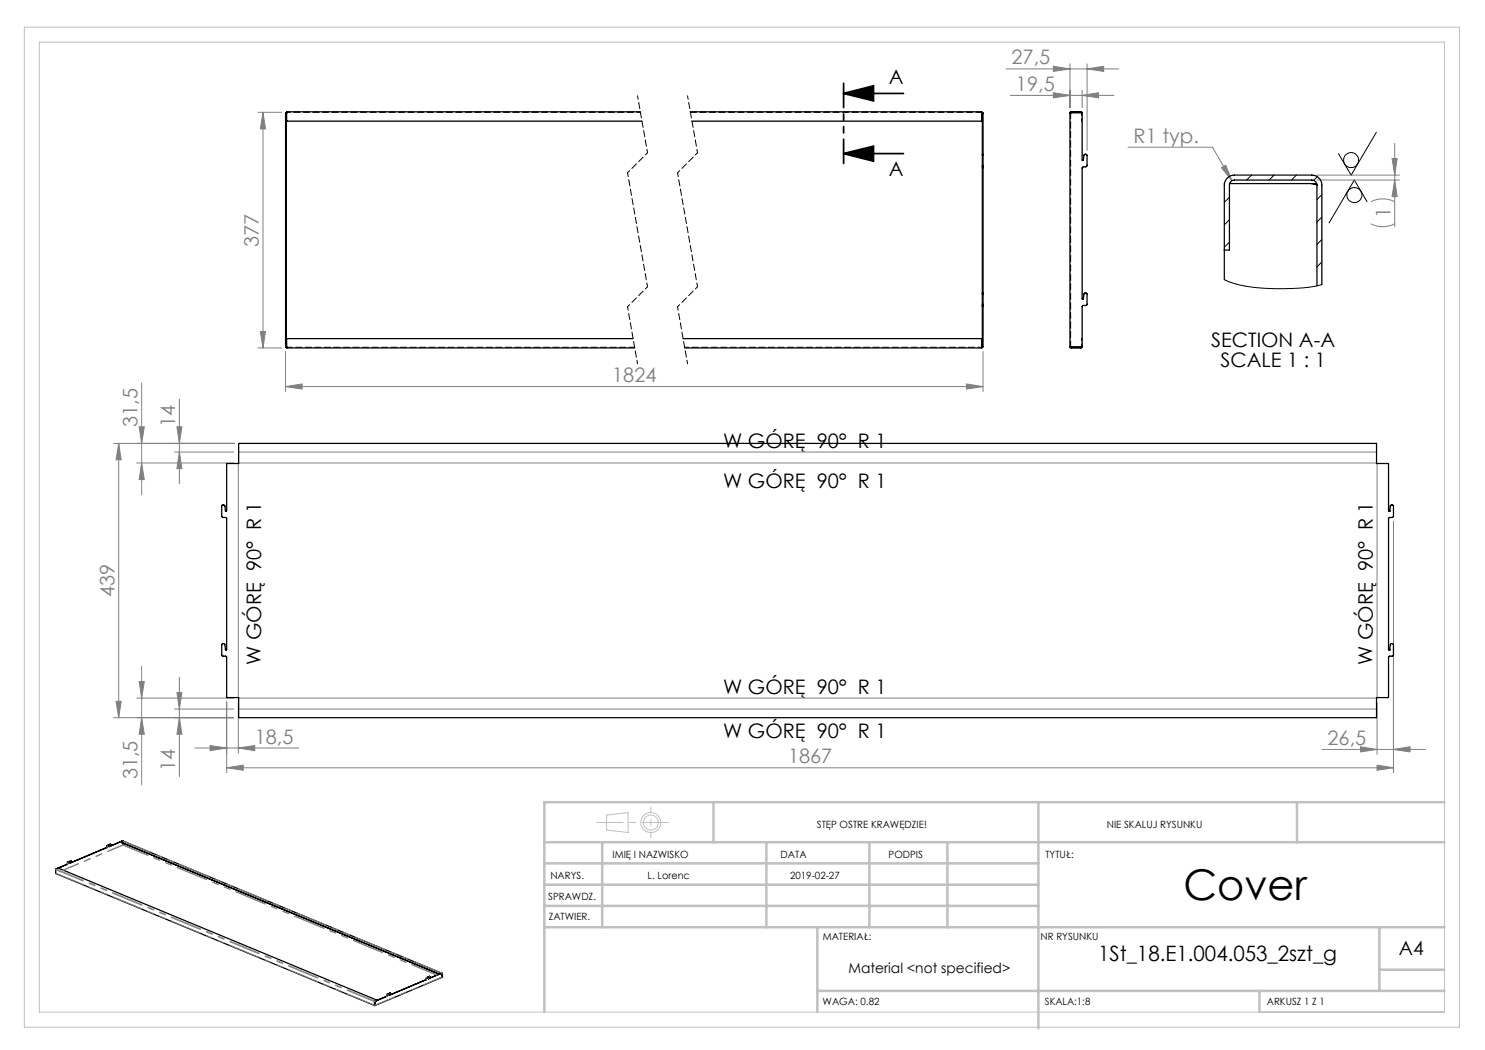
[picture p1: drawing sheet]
<svg xmlns="http://www.w3.org/2000/svg" width="297mm" height="210mm" viewBox="0 0 297 210" stroke-linecap="round" stroke-linejoin="round" font-family="sans-serif">
<g fill="none" stroke="#000" stroke-width=".2">
<path d="M275.3 26.4l-5.1 8.6-2.5-4.3M273.4 40.3l-2.5-4.3-5.1 8.6"/>
<circle cx="270.2" cy="32" r="1.49"/>
<circle cx="270.9" cy="39" r="1.51"/>
</g>
<path d="M168.7 18.7l6-1.5v3zM168.7 18.7h12M168.7 30.7l6-1.5v3zM168.7 30.7h12" fill="none" stroke="#000" stroke-width=".35"/>
<g fill="none" stroke="#c0c0c0" stroke-width=".2">
<path d="M4.9 5.4h287v200h-287zM7.9 8.4h281v194h-281zM121.3 163l4.3-.5v4l-4.3-.5z"/>
<circle cx="130.2" cy="164.5" r="2"/>
<circle cx="130.2" cy="164.5" r="1.49"/>
</g>
<g fill="none" stroke="#808080" stroke-width=".2">
<path d="M201.2 13.8h22.6M202.1 19.1h20.7M210.7 18.5l3.3 .6-3.3 .5zM210.7 13.3l3.3 .5-3.3 .5zM214 12.8v8.8M216.4 19.1l3.3-.6v1.1zM216.4 18.1v3.4M217.4 13.8l3.3-.5v1zM217.4 12.8v17.3M51.6 22.5h4.7M52.6 22.5v47.1M52.6 22.5l.5 3.3h-1z"/>
<path d="M225.6 29.4h16.9l3.9 6.8M244.3 33.5l.8-.5 1.3 3.2zM263.4 36h16.5M263.4 35h16.5M278.4 31.7h1l-.5 3.3zM278.9 28.7v16.6M278.9 36l.5 3.3h-1zM274.2 44.8a5.3 5.3 0 0 0 4.7 0M274.2 40.3a5.3 5.3 0 0 1 4.7 0M28.3 76.6v22.3M35.9 79.8v17M51.6 69.6h4.7"/>
<path d="M52.1 66.3h1l-.5 3.3zM57.1 77.3l3.3-.5v1zM57.1 70.3v8M57.1 77.3h139.5M193.3 76.8l3.3 .5-3.3 .5zM196.6 70.3v8M22.7 88.7h24.1M23.7 88.7l.5 3.3h-1zM23.7 88.7v54.8M27.3 92.6h19.4M27.8 85.4h1.1l-.6 3.3zM28.3 92.6l.6 3.3h-1.1z"/>
<path d="M34.9 90.4h11.8M35.4 85.4h1l-.5 3.3zM35.9 90.4l.5 3.3h-1zM47.7 92.7v46.8M47.7 92.6h227.6M47.7 90.4h227.6M275.4 92.7v46.8M278.7 104.2v50.3M27.3 139.6h19.4M27.8 136.3h1.1l-.6 3.3zM28.3 133.3v23.7M35.4 138.5h1l-.5 3.3z"/>
<path d="M35.9 135.5v19.8M47.7 139.6h227.6M22.7 143.5h24M23.2 140.3h1l-.5 3.2zM28.3 143.5l.6 3.4h-1.1zM34.9 141.8h11.8M35.9 143.5l.5 3.4h-1zM39 149.6h20.8M42 149.1l3.3 .5-3.3 .5zM45.3 153.6l3.3-.6v1zM45.3 140.4v14.1M45.3 153.6h233.4"/>
<path d="M47.7 149.6l3.2-.5v1zM47.7 140.5v10.1M47.7 141.8h227.6M264.4 149.9h20.6M272.1 149.4l3.3 .5-3.3 .5zM275.4 153l3.3 .6-3.3 .4zM275.4 140.5v10.4M278.7 149.9l3.3-.5v1z"/>
</g>
<path d="M127.5 19.2l2 11.4M137.5 19.2l2 11.4M125.5 61.4l2 11.4M135.5 61.4l2 11.4" fill="none" stroke="#000" stroke-width=".2" stroke-dasharray="1.3 .6" stroke-dashoffset=".6"/>
<path d="M129.5 30.6l-4 4M139.5 30.6l-4 4M129.5 57.4l-4 4M139.5 57.4l-4 4" fill="none" stroke="#000" stroke-width=".2" stroke-dasharray="1.3 .6" stroke-dashoffset=".7"/>
<path d="M125.5 34.6l4 22.8M135.5 34.6l4 22.8" fill="none" stroke="#000" stroke-width=".2" stroke-dasharray="1.3 .6" stroke-dashoffset=".5"/>
<path d="M168.7 16.7v16" fill="none" stroke="#000" stroke-width=".35" stroke-dasharray="6.3 1.3 1.3 1.3 1.3 1.3" stroke-dashoffset="1.5"/>
<path d="M133.7 164.5h-14.4" fill="none" stroke="#c0c0c0" stroke-width=".2" stroke-dasharray="15.2 1.3 1.3 1.3" stroke-dashoffset="10"/>
<path d="M130.2 161.5v6" fill="none" stroke="#c0c0c0" stroke-width=".2" stroke-dasharray="15.2 1.3 1.3 1.3" stroke-dashoffset="14.1"/>
<g fill="none" stroke="#c0c0c0" stroke-width=".5">
<path d="M108.9 176.9h98.8M108.9 172.7h98.8M108.9 168.4h180M120.4 168.4v17M142.7 160.4v8M153.3 168.4v17M173.9 168.4v17M189.5 168.4v17M207.7 160.4v45.3M259.4 160.4v8M288.9 160.4h-180v42M108.9 181.2h98.8"/>
<path d="M108.9 185.4h180M163.5 198.2h125.4M163.5 185.4v17M251.9 198.2v4.2M275.9 185.4v12.8M275.9 193.9h13"/>
</g>
<path d="M168.7 18.7l6-1.5v3zM168.7 30.7l6-1.5v3z" fill="#000"/>
<g fill="#808080">
<path d="M57.1 77.3l3.3-.5v1zM193.3 76.8l3.3 .5-3.3 .5zM244.3 33.5l2.1 2.7-1.3-3.2z"/>
<path d="M45.3 153.6l3.3-.6v1zM275.4 153l3.3 .6-3.3 .4zM272.1 149.4l3.3 .5-3.3 .5zM278.7 149.9l3.3-.5v1zM42 149.1l3.3 .5-3.3 .5zM47.7 149.6l3.2-.5v1z"/>
<path d="M52.1 66.3h1l-.5 3.3zM52.6 22.5l.5 3.3h-1z"/>
<path d="M278.9 36l.5 3.3h-1zM278.4 31.7h1l-.5 3.3z"/>
<path d="M35.9 143.5l.5 3.4h-1zM35.4 138.5h1l-.5 3.3zM28.3 143.5l.6 3.4h-1.1zM27.8 136.3h1.1l-.6 3.3zM35.9 90.4l.5 3.3h-1zM35.4 85.4h1l-.5 3.3z"/>
<path d="M27.8 85.4h1.1l-.6 3.3zM28.3 92.6l.6 3.3h-1.1zM23.7 88.7l.5 3.3h-1zM23.2 140.3h1l-.5 3.2z"/>
<path d="M210.7 18.5l3.3 .6-3.3 .5zM216.4 19.1l3.3-.6v1.1zM210.7 13.3l3.3 .5-3.3 .5zM217.4 13.8l3.3-.5v1z"/>
</g>
<g fill="none" stroke="#000" stroke-width=".25">
<path d="M57.1 30.9v2.5M57.1 33.4v25.2M57.1 33.4h.2M57.1 30.9h.2M57.3 30.9v2.5M57.3 33.4v25.2M57.3 22.6h.1M57.3 22.6h-.2v8.3M57.3 22.6v8.3M57.3 22.6l.1 1.6h71M128.1 22.4h-70.8v.2M138 22.4h58.4v.2"/>
<path d="M196.4 22.6v1.6h-58M196.5 30.9v2.5M196.5 33.4v25.2M196.5 22.6h.1v8.3M196.5 22.6v8.3M196.5 22.6h-.1M196.5 33.4h.1M196.5 30.9h.1M196.6 30.9v2.5M196.6 33.4v25.2M214 22.6v46.7M214.2 22.5l-.1 .1"/>
<path d="M214.2 22.4l-.2 .2M214.2 22.4h2.1l.1 .2M214.2 22.5h2l.1 .1M214.2 22.4v.1M216.4 22.6v9.5h.1M216.4 22.6h-2.4M216.5 32.1h.1M216.6 32.1l.2-1.2h.5l.1 .1v2.2l-1 .3v26.3l.1 .1M244.9 36.7h.1M245.9 36.7h16.5M262.4 36.7l.9 .1M262.4 36.7l1 .3"/>
<path d="M263.4 37a1.09 1.09 0 0 0-1-1h-15.5a1.02 1.02 0 0 0-1 1v13h-1M263.4 37v20.2M57.1 58.6v2.5M57.1 58.6h.2M57.3 58.6v2.5M196.5 58.6v2.5M196.5 58.6h.1M196.6 58.6v2.5M216.5 59.9h.1M216.6 59.9l.2-1.2 .2-.1h.3l.1 2.4-.1 .1h-.7l-.2 .2v8.1l-.1 .2h-2.1M244.9 55.9v-18.9a2.05 2.05 0 0 1 2-2h15.5a2.05 2.05 0 0 1 2 2v19.9M57.1 61.1v8.3h.2"/>
<path d="M57.1 61.1h.2M57.3 61.1v8.3M57.3 69.3v.3h69.6M57.3 69.3v.1M126.6 67.7h-69.3v1.6M136.6 67.7h59.8v1.6M196.4 69.3v.3h-59.5M196.4 69.3l.1 .1M196.5 61.1v8.3M196.5 61.1h.1M196.6 61.1v8.3h-.1M214 69.3l2.3 .1"/>
<path d="M214 69.3l.2 .3M214.1 69.4l.1 .1M214.2 69.5v.1M216.3 69.4l-.1 .1h-2M216.4 69.3l-.1 .1M277.8 102.2h-.1v-9.4l-2.4-.1v-4h-227.5l-.1 4h-2.4v9.5h-.2l-.2-1.1-.4-.1-.2 .1v2.2l1 .3v26.3h-.2l-.2-1.1h-.5l-.1 2.3 .2 .1h.6l.2 .2v8l2.4 .1v4h227.6v-4l2.4-.1v-8l.1-.1 .8-.1 .1-.1-.1-2.3h-.5l-.3 1.2M277.8 102.2h.1M277.8 102.2l.3-1.1 .5-.1 .1 .1v2.2l-.3 .2h-.6l-.1 .2v26.2l.1 .1M277.8 130h.1M11.2 173.8l-.1 .1M11.2 173.8v.9l63.7 26.4M11.2 173.8l.5-.2 63.7 26.5"/>
<path d="M11.2 173.8h.1M13.5 172.5v.4l-2.3 .9M13.5 172.7l-.1 .2M13.6 172.4l-.1 .2M13.9 172.6h.1M14.1 172.2h.1M14.2 172.2l.1 .2-.4 .2M14.2 172.2l-.7 .3M14.2 172.2h.1M21.5 169.1l-.1 .4-7.5 3.1M21.8 169.3h.1M22.1 168.9l.1 .1-.4 .3"/>
<path d="M22.1 168.8v.1M22.1 168.9l-.6 .2M22.1 168.8l-.6 .3M24.1 168.4l63.7 26.4M24.5 168.2l-2.7 1.1M24.5 168.2h.1M24.6 168.6v.4v-.3M77.3 199.2l-2.3 1v.9M77.3 199v.2M77.4 199.2l-2.4 1.1v.8M77.4 199l.7-.4v.2l-.4 .3M77.7 199.1h.1"/>
<path d="M78 198.6l-.7 .4M85.7 195.7h.1M85.9 195.3l-.6 .2-.1 .5-7.5 3.1M85.9 195.3l.1 .2-.3 .2M85.9 195.3l-.6 .2-.1 .4-7.5 3.2M85.9 195.3h.1M87.8 194.8h.1M88.3 194.6h.1M88.3 194.6l.1 .1M88.3 194.6l-2.6 1.1M88.3 194.6l-.5 .2M88.3 194.7l-2.6 1"/>
<path d="M88.3 194.7h.1M88.3 194.6l-63.7-26.4-.5 .2 63.7 26.4M88.4 194.7l-.1 .8-13.3 5.6M88.4 195.4h.1M74.9 201.1h.1M74.9 201v.1M75 200.2l-.1 .9M75 200.3h-.1M75 200.3h.1M75 201v.1M75 201.1h.1M75.4 200.1h.1"/>
<path d="M75.4 200.1l-.4 .1"/>
</g>
<path d="M88.4 195.4l-13.4 5.6" fill="none" stroke="#808080" stroke-width=".2" stroke-dasharray="6.3 1.3 1.3 1.3 1.3 1.3" stroke-dashoffset="2.3"/>
<g fill="none" stroke="#808080" stroke-width=".2" stroke-dasharray="6.3 1.3 1.3 1.3 1.3 1.3">
<path d="M11.2 173.9l-.1-.1M11.2 173.8h.1M13.5 172.8h-.1M13.5 172.7h.1M13.5 172.5h.1M13.6 172.4h.1M13.9 172.6h.1M14.2 172.2h.1M21.4 169.5h.1M21.4 169.4h.1M21.5 169.2h-.1M21.5 169.1h.1"/>
<path d="M21.8 169.3h.1M22.1 168.8h.1M24.1 168.4h.1M77.3 199.3h.1M77.4 199.1v.1M77.4 199h-.1M77.4 198.8l.1 .1M77.7 199.1h.1M78 198.6h.1M85.2 195.9h.1M85.3 195.8h.1M85.3 195.6h.1"/>
<path d="M85.3 195.5h.1M85.7 195.7h.1M85.9 195.3h.1M88.3 194.6h.1M88.4 194.6h-.1M88.4 194.6h.1M74.9 200.3h.1M75 200.3v-.1M75 201.1l-.1-.1M75 201v.1M75 200.3h.1M75 200.2h.1"/>
</g>
<path d="M24.6 168.2l63.7 26.4M74.9 200.3l-63.8-26.4M74.9 201l-63.7-26.4M75 200.2l-63.8-26.4" fill="none" stroke="#808080" stroke-width=".2" stroke-dasharray="6.3 1.3 1.3 1.3 1.3 1.3" stroke-dashoffset=".4"/>
<path d="M12.7 174l11.9-5" fill="none" stroke="#808080" stroke-width=".2" stroke-dasharray="6.3 1.3 1.3 1.3 1.3 1.3" stroke-dashoffset="3.1"/>
<path d="M24.6 169l62.7 26" fill="none" stroke="#808080" stroke-width=".2" stroke-dasharray="6.3 1.3 1.3 1.3 1.3 1.3" stroke-dashoffset="1"/>
<path d="M87.4 195l-62.8-26" fill="none" stroke="#808080" stroke-width=".2" stroke-dasharray="6.3 1.3 1.3 1.3 1.3 1.3" stroke-dashoffset=".9"/>
<path d="M24.6 169l-12 5" fill="none" stroke="#808080" stroke-width=".2" stroke-dasharray="6.3 1.3 1.3 1.3 1.3 1.3" stroke-dashoffset="3"/>
<g fill="none" stroke="#000" stroke-width=".2" stroke-dasharray="1.3 .6">
<path d="M57.1 32.1h.2M57.4 22.3v.3M57.4 22.5v.1M57.4 22.6h.1M57.4 22.6l-.3-.1M196.4 22.6v-.3M196.4 22.6v-.1M196.4 22.6h.1M196.5 32.1h.1M196.6 22.5l-.2 .1M214.1 22.6l.2-.1M214.1 22.6h-.1"/>
<path d="M214.1 22.6h.1M216.3 24.2v-.1M216.3 22.6v-.1M216.4 24.2h-.1M216.4 22.6v-.1M216.4 22.7l-.1-.2M57.1 59.8h.2M196.5 59.8h.1M57.1 69.4l.3-.1M57.4 69.3h.1M57.4 69.3v.3M57.4 69.3v.2"/>
<path d="M196.4 69.3h.1M196.4 69.3l.2 .1M196.4 69.6v-.3M196.4 69.5v-.2M214.1 69.3v.1M214.1 69.3h-.1M214.3 69.4l-.2-.1M216.3 69.4v-.1M216.4 67.7h-.1"/>
</g>
<path d="M196.4 69.5h-59.5" fill="none" stroke="#000" stroke-width=".2" stroke-dasharray="1.3 .6" stroke-dashoffset=".4"/>
<path d="M138.1 22.5h58.3M126.9 69.5h-69.5M214.1 69.3v-46.7" fill="none" stroke="#000" stroke-width=".2" stroke-dasharray="1.3 .6" stroke-dashoffset=".1"/>
<path d="M57.4 22.5h70.7" fill="none" stroke="#000" stroke-width=".2" stroke-dasharray="1.3 .6" stroke-dashoffset=".5"/>
<path d="M216.3 22.6v1.5M216.3 67.7v1.6" fill="none" stroke="#000" stroke-width=".2" stroke-dasharray="1.3 .6" stroke-dashoffset=".8"/>
<path d="M245.9 39.5l-1 1M250.3 35l-1 1M254.8 35l-1 1M259.3 35l-1 1M263.5 35.3l-.8 .8M264.4 38.9l-1 1M244.9 55.9l3.1 1.1 4.9 .7 7.1-.1 2.5-.2 1.8-.5M245.9 43.9l-1 1.1M245.9 48.4l-1 1.1M264.4 43.4l-1 1M264.4 47.9l-1 1M264.4 52.4l-1 1" fill="none" stroke="#000" stroke-width=".2"/>
<text font-size="8.5" x="236.7" y="179.9">Cover</text>
<text font-size="4.2" x="219.6" y="192.2">1St_18.E1.004.053_2szt_g</text>
<g font-size="4">
<text x="177.8" y="16.8">A</text>
<text x="177.8" y="35.3">A</text>
<text x="242.2" y="69.3">SECTION A-A</text>
<text x="244.1" y="73.3">SCALE 1 : 1</text>
<text x="144.6" y="89.6">W GÓRĘ 90° R 1</text>
<text x="144.6" y="97.6">W GÓRĘ 90° R 1</text>
<text x="52.2" y="133" transform="rotate(-90 52.2 133)">W GÓRĘ 90° R 1</text>
<text x="274.6" y="133" transform="rotate(-90 274.6 133)">W GÓRĘ 90° R 1</text>
<text x="144.6" y="138.7">W GÓRĘ 90° R 1</text>
<text x="144.6" y="147.6">W GÓRĘ 90° R 1</text>
</g>
<g font-size="4" fill="#808080">
<text x="202.3" y="12.9">27,5</text>
<text x="203.2" y="18.2">19,5</text>
<text x="226.7" y="28.5">R1 typ.</text>
<text x="278.1" y="43.6" transform="rotate(-90 278.1 43.6)">1</text>
<text x="51.7" y="49.3" transform="rotate(-90 51.7 49.3)">377</text>
<text x="122.4" y="76.4">1824</text>
<text x="27.5" y="85.4" transform="rotate(-90 27.5 85.4)">31,5</text>
<text x="35" y="85.4" transform="rotate(-90 35 85.4)">14</text>
<text x="22.9" y="119.4" transform="rotate(-90 22.9 119.4)">439</text>
<text x="50.9" y="148.7">18,5</text>
<text x="265.5" y="149">26,5</text>
<text x="27.5" y="155.9" transform="rotate(-90 27.5 155.9)">31,5</text>
<text x="35" y="154.2" transform="rotate(-90 35 154.2)">14</text>
<text x="157.6" y="152.7">1867</text>
</g>
<text font-size="3.9" x="279.8" y="190.9">A4</text>
<text font-size="2.8" x="169.7" y="194.6">Material &lt;not specified&gt;</text>
<g font-size="2">
<text x="163.4" y="165.5">STĘP OSTRE KRAWĘDZIE!</text>
<text x="221.4" y="165.6">NIE SKALUJ RYSUNKU</text>
<text x="122.5" y="171.6">IMIĘ I NAZWISKO</text>
<text x="156.1" y="171.6">DATA</text>
<text x="177.7" y="171.6">PODPIS</text>
<text x="209.1" y="171.6">TYTUŁ:</text>
<text x="110.1" y="175.8">NARYS.</text>
<text x="129.5" y="175.8">L. Lorenc</text>
<text x="158" y="175.7">2019-02-27</text>
<text x="109.6" y="180">SPRAWDZ.</text>
<text x="109.7" y="184.1">ZATWIER.</text>
<text x="164.5" y="187.9">MATERIAŁ:</text>
<text x="208.1" y="188.1">NR RYSUNKU</text>
<text x="164.5" y="201">WAGA: 0.82</text>
<text x="209" y="201">SKALA:1:8</text>
<text x="253.4" y="201">ARKUSZ 1 Z 1</text>
</g>
</svg>
